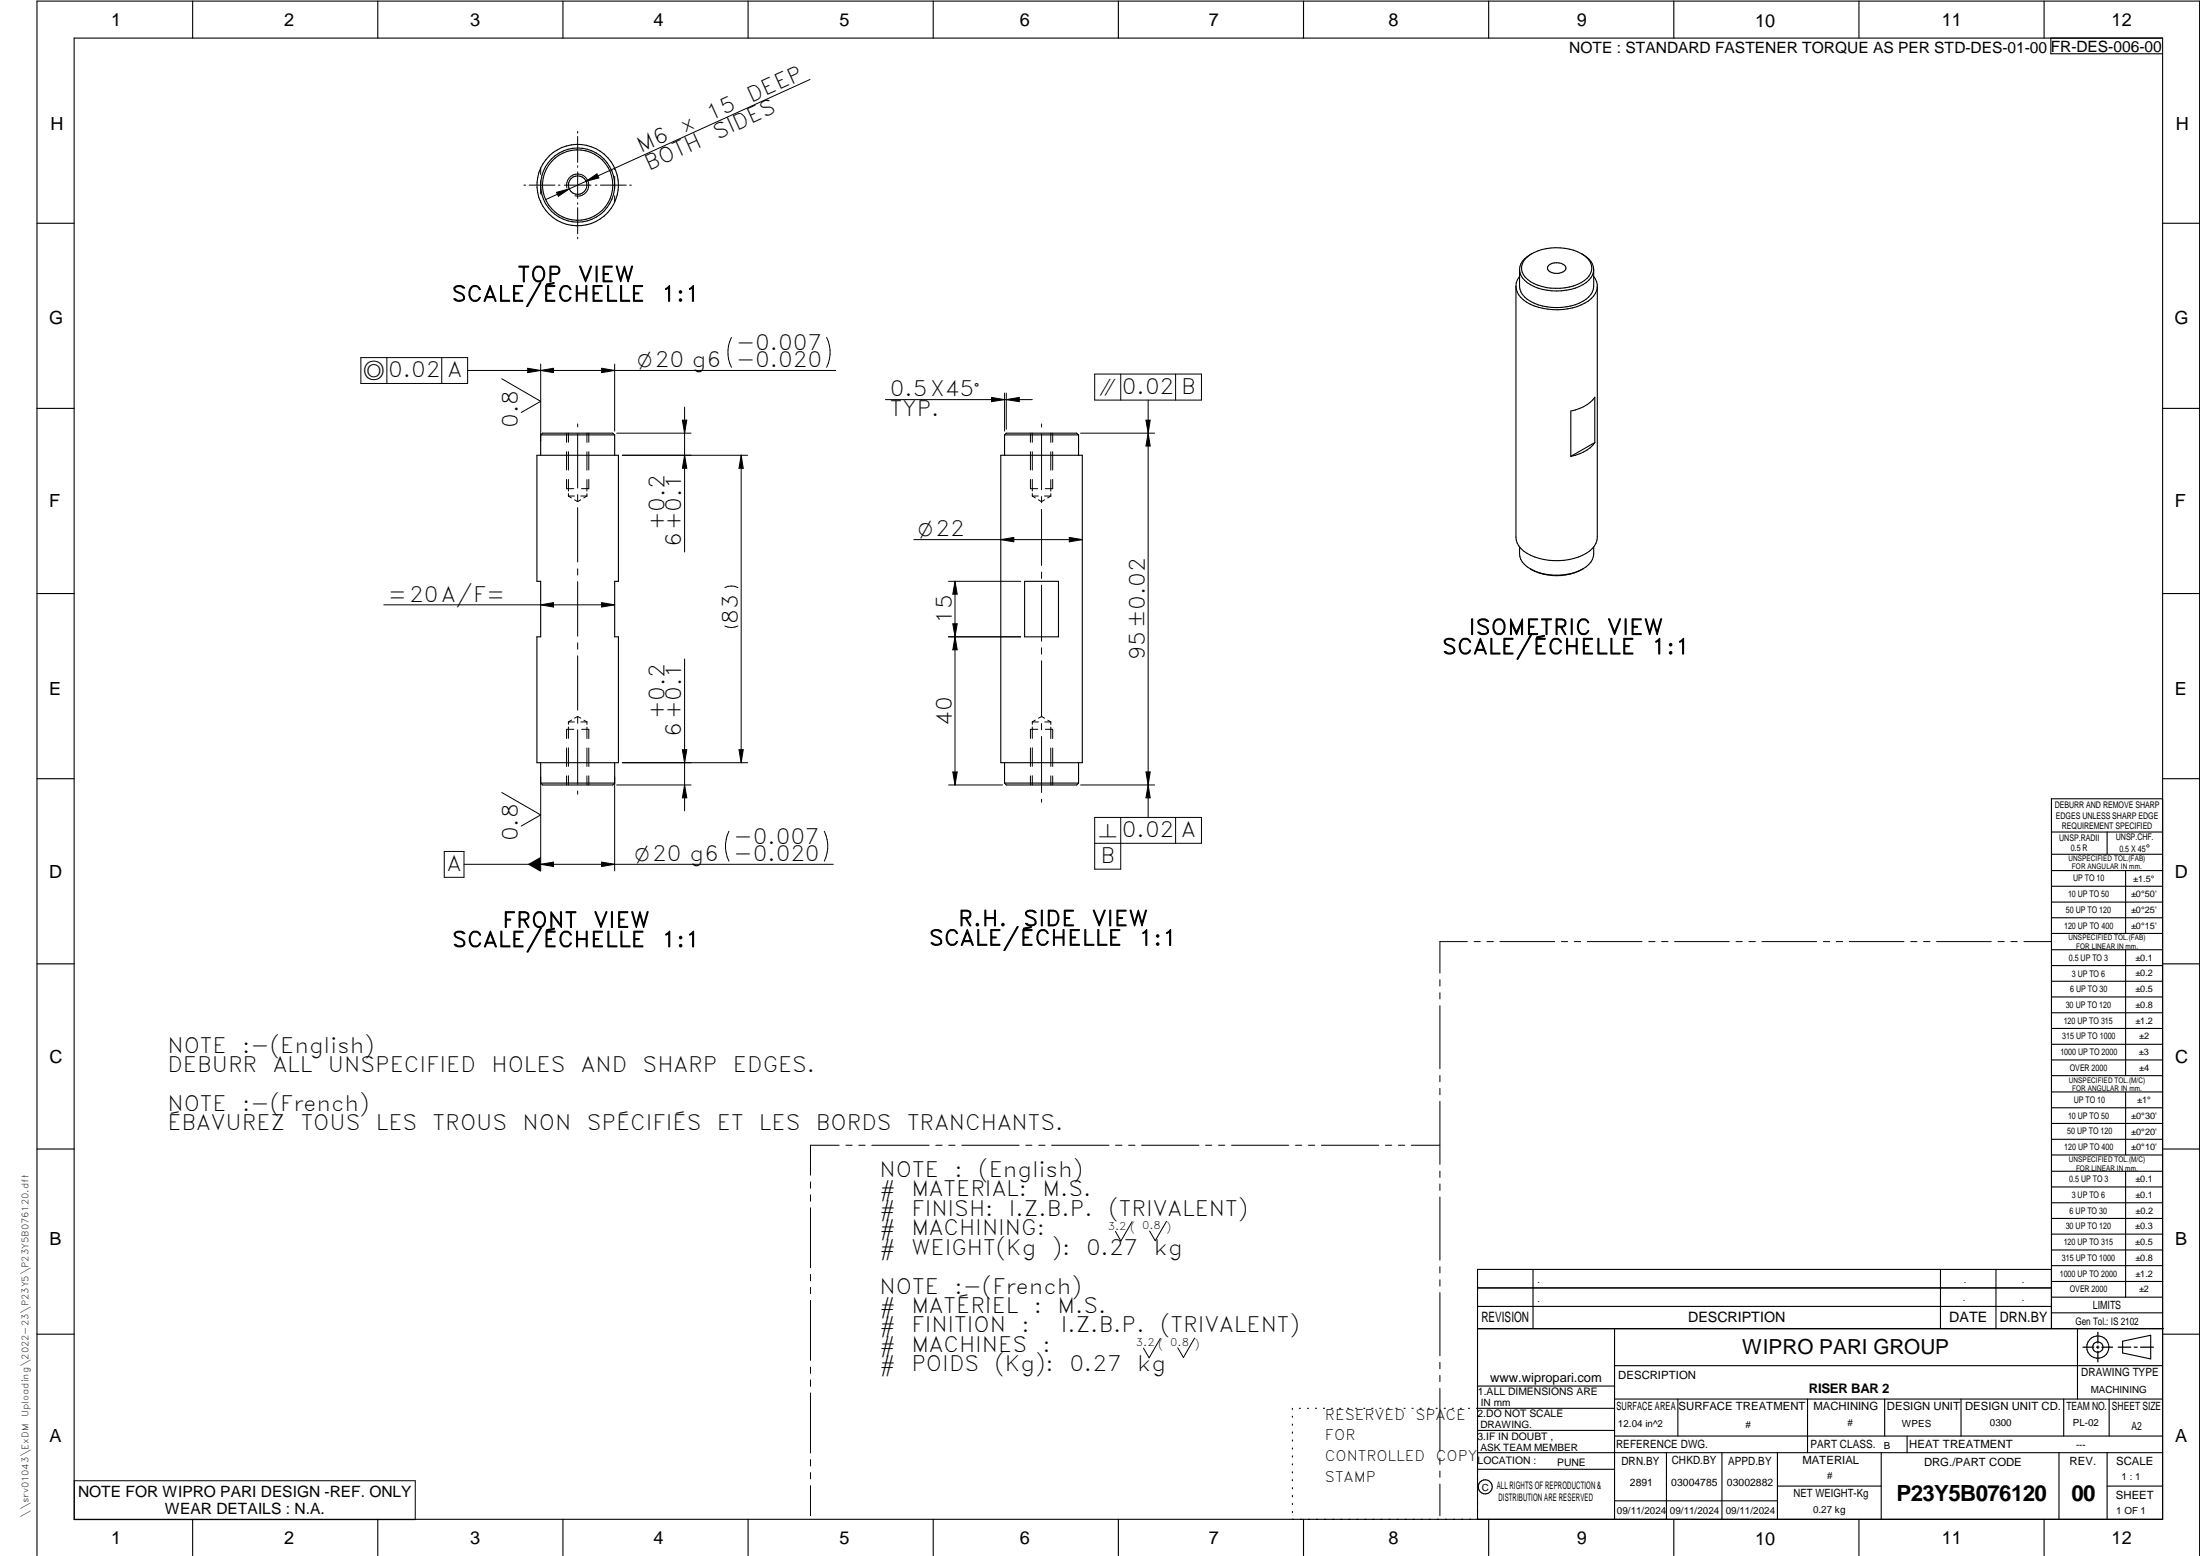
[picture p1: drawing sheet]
<svg xmlns="http://www.w3.org/2000/svg" width="594mm" height="420mm" viewBox="0 0 594 420" stroke-linecap="round" stroke-linejoin="round" font-family="sans-serif">
<g fill="none" stroke="#000" stroke-width=".3">
<path d="M20 10.3h564v400h-564zM52 .3v10M102 .3v10M152 .3v10M202 .3v10M252 .3v10M302 .3v10M352 .3v10M402 .3v10M452 .3v10M502 .3v10M552 .3v10"/>
<path d="M553.8 10.3v4.2h30.2M10 60.3h10M409.4 77.3a6.5 6.5 0 0 0 4.9 5.3 16.5 16.5 0 0 0 15.4-2 5 5 0 0 0 1.6-2.9M410.3 74.6l-.9 1.8v.9M410.3 72.8a5.4 5.4 0 0 0 4 4.6 15.4 15.4 0 0 0 14-1.1 4.7 4.7 0 0 0 2.1-3.5M410.3 72.8v4.5a5.4 5.4 0 0 0 4 4.6 15.4 15.4 0 0 0 14-1.1 4.7 4.7 0 0 0 2.1-3.5v-4.5M411.9 69.9a12.8 12.8 0 0 1 11.8-2.6 7.3 7.3 0 0 1 6.1 4.4 4.3 4.3 0 0 1-2.8 4.6 14.5 14.5 0 0 1-14.5-.8 3.6 3.6 0 0 1-.6-5.6zM413.3 68.7a4.9 4.9 0 0 0-3 4.1M413.6 68.5l-.3 .2M418.2 71.7a3.5 3.5 0 0 1 4.6 .3 1.23 1.23 0 0 1-1.2 1.6 3.2 3.2 0 0 1-3.6-.8l-.1-.4zM427.1 68.5l.3 .2a5 5 0 0 1 3 4.1M430.4 74.6l.8 1.5 .1 .8v68.1a5.7 5.7 0 0 1-4 4.9 17 17 0 0 1-15.9-1.1 5 5 0 0 1-2-3.8v-67.7"/>
<path d="M584 60.3h10M10 110.3h10M146 117.4h20M146 117.4v5.5M146 117.4l.5-.4h19l.5 .4M166 117.4v5.5M271.3 117.4h19.9M271.3 117.4v5.5M271.3 117.4l.4-.4h19l.5 .4M291.2 117.4v5.5M430.7 119.5a9.8 9.8 0 0 1-6.5 3.7M430.7 119.5v-12.2a9.8 9.8 0 0 1-6.5 3.7v12.2"/>
<path d="M430.7 119.5l-6.5 3.7M584 110.3h10M145 122.9h22v34.1h-1v15h1v34h-22v-34h1v-15h-1zM270.2 122.9h22.1v83.1h-22.1zM276.7 157h9.1v15h-9.1zM410.3 147.7a5.2 5.2 0 0 0 3 5.9M413.3 153.6a15.6 15.6 0 0 0 13.1 .5M427.4 153.6a14.6 14.6 0 0 1-14.1 0M427.4 153.6l-.3 .2M430.4 147.7a5.2 5.2 0 0 1-3 5.9M10 160.3h10M584 160.3h10"/>
<path d="M10 210.3h10M146 211.5h20M146 211.5l.5 .5h19l.5-.5M146 206v5.5M166 206v5.5M271.3 211.5h19.9M271.3 211.5l.4 .5h19l.5-.5M271.3 206v5.5M291.2 206v5.5M584 215.7h-30v143.1M584 210.3h10M554 224.7h30"/>
<path d="M554 230.7h30M554 235.1h30M554 239.3h30M569 224.7v6M574 235.1v17M554 243.6h30M554 247.8h30M554 252.1h30M554 256.5h30M574 256.5v33.9M10 260.3h10M554 260.7h30"/>
<path d="M554 265h30M554 269.2h30M554 273.5h30M554 277.7h30M584 260.3h10M554 282h30M554 286.2h30M554 290.4h30M554 294.9h30M554 299.1h30M574 294.9v17M10 310.3h10"/>
<path d="M554 303.4h30M554 307.6h30M554 311.9h30M554 316.3h30M574 316.3v34M584 310.3h10M554 320.5h30M554 324.8h30M554 329h30M554 333.2h30M554 337.5h30M399 358.8h185.2"/>
<path d="M399 352.8h155M399 347.8h155M414 342.8v16M436 358.8v51.5M524 342.8v16M539 342.8v16M554 341.8h30M554 346h30M554 350.3h30M554 354.5h30M554 342.8h-155v67.5M561 358.8v19"/>
<path d="M10 360.3h10M399 374.3h37M436 377.8h148M453.1 377.8v10M488.1 377.8v14.5M508.9 377.8v10M529.5 377.8v10M557.3 377.8v10M569.5 377.8v10M573.2 362.2l7.6-1.6v6.3l-7.6-1.6zM584 368.8h-148M584 360.3h10"/>
<path d="M349 380.3v.3M349 382.4v.3M349 384.6v.3M349 386.7v.3M349 388.8v.3M349 391v.3M349 393.1v.3M349 395.3v.3M349 397.4v.3M349 399.5v.3M350.9 380.3h.2M353.1 380.3h.2"/>
<path d="M355.2 380.3h.3M357.4 380.3h.3M359.6 380.3h.3M361.7 380.3h.3M363.9 380.3h.3M366.1 380.3h.3M368.3 380.3h.2M370.4 380.3h.3M372.6 380.3h.3M374.8 380.3h.3M376.9 380.3h.4M379.1 380.3h.3"/>
<path d="M381.3 380.3h.3M383.4 380.3h.4M385.6 380.3h.3M387.8 380.3h.3M390 380.3h.3M392.2 380.3h.3M394.3 380.3h.3M396.5 380.3h.3M398.7 380.3h37.3M399 396.7h37M399 392.3h185M399 386.2h37"/>
<path d="M436 387.8h148M450 392.3v18M465 392.3v18M480 392.3v18M508 392.3v18M515 387.8v4.5M556 392.3v18M569 392.3v18M52 410.3v9.7M102 410.3v9.7M152 410.3v9.7M202 410.3v9.7"/>
<path d="M252 410.3v9.7M302 410.3v9.7M349 401.7v.3M349 403.8v.4M349 406v.3M349 408.1v.3M352 410.3v9.7M402 410.3v9.7M436 405.3h44M452 410.3v9.7M480 401.3h28M502 410.3v9.7"/>
<path d="M552 410.3v9.7M569 401.3h15M10 420v-419.7h584v419.7"/>
<circle cx="156" cy="50" r="9.5"/>
<circle cx="156" cy="50" r="2.51"/>
<circle cx="156" cy="50" r="10"/>
<circle cx="156" cy="50" r="11"/>
<circle cx="566.5" cy="363.7" r="1.39"/>
<circle cx="566.5" cy="363.8" r="3"/>
<circle cx="401.1" cy="401.5" r="1.9"/>
</g>
<g fill="none" stroke="#000" stroke-width=".27">
<path d="M156 35.5v.4M156 36.8v7.1M218.7 21.5l-71.3 32.4M141.5 50h.4M142.9 50h7M146 45.4v1.7M146 48.9v3.5M146 54.1v.5M150.3 51.9l3.4-.9-2.9 2zM150.8 50h.4M152.4 50h7.2M153.1 50.8a3 3 0 0 1 2.6-3.8 3 3 0 0 1 3.2 3.2 3 3 0 0 1-3.7 2.7"/>
<path d="M156 44.8v.4M156 46.4v7.2M156 54.8v.4M156 56.1v7M158.3 48.9l2.9-2 .5 1.1zM160.8 50h.4M162.1 50h7M166 45.4v.4M166 47.6v3.5M166 52.9v1.7M170 50h.5M156 64.1v.4"/>
<path d="M97.4 96.6h28.9v6.9h-28.9zM104.5 96.6v6.9M119.3 96.6v6.9M142.5 99.4l7 1.2v-1.2l-7 1.2zM146 98.3v20.9M162.5 99.4l3.5 .6-3.5 .6zM166 98.3v18.1M197.5 91.1a9.1 9.1 0 0 0 0 8.1M223.2 91.1a9.1 9.1 0 0 1 0 8.1M126.3 100h99.4M135.5 102.3l10.5 6.1-5.2 3M153 117v2.4"/>
<path d="M153.5 117v2.4M156 114.5v.8M156 117.1v14.7M158.5 117v2.5M159 117v2.4M166.5 117h20.1M184.3 113.5h1.2l-.6 3.5zM184.9 109.9v39.2M239.1 107.9h39.7M267.8 107.3l3.5 .6-3.5 .6zM271.3 106.1v10.3M271.7 106.1v9.8"/>
<path d="M271.7 107.9l3.5-.6v1.2zM278.3 117v2.4M278.8 117v2.4M281.3 114.5v.8M281.3 117.1v15.1M283.8 117v2.5M284.3 117v2.4M291.8 117h20M295.6 101h28.8v7h-28.8zM302.6 101v7M309.4 113.5h1.2l-.6 3.5zM310 117l.6 3.4h-1.2z"/>
<path d="M310 108v112.7M317.5 101v7M153 122v4.9M153 129.5v2.5h1.9M153.5 133.3v.6M153.5 122v4.9M153.5 129.5v3.1M153.5 133.9l.8 .6M153.5 133.9h1.6M155.1 135l.9 .5 .8-.5M156 133.6v1.7M156 137.1v14.7"/>
<path d="M156.8 133.9h1.7M158.5 133.3v.6M158.5 133.9l-.9 .6M158.5 122v5M158.5 129.5v3.1M159 122v4.9M159 129.5v2.5h-2M168.1 122.9h33.8M184.9 122.9l.6 3.5h-1.2zM200.1 122.9v83.1M200.1 122.9l.6 3.5h-1.1zM278.3 129.5v2.5h1.9"/>
<path d="M278.3 122v4.9M278.8 133.9h1.6M278.8 122v4.9M278.8 129.5v3.1M278.8 133.9l.8 .6M278.8 133.3v.6M280.4 135l.9 .5 .8-.5M281.3 134.1v1.7M281.3 137.5v15.2M282.1 133.9h1.7M283.8 122v5M283.8 129.5v3.1"/>
<path d="M283.8 133.9l-.9 .6M283.8 133.3v.6M284.3 129.5v2.5h-2.1M284.3 122v4.9M156 153.6v1.7M156 157.1v14.7M195.7 158.7a3.9 3.9 0 0 1 3.6 0M246.8 145.7h45.5M256.2 157h19.4M257.9 157v55M257.9 157l.6 3.4h-1.2zM270.2 145.7l3.6-.6v1.2z"/>
<path d="M281.3 154.5v1.7M281.3 158v15.1M288.7 145.1l3.6 .6-3.6 .6zM103.6 163.3h62.4M146 163.3l3.5-.6v1.2zM156 173.6v1.7M156 177.1v14.7M162.5 162.7l3.5 .6-3.5 .6zM184.9 177.9v41M195.7 169a3.9 3.9 0 0 0 3.6 0M256.2 172h19.4M257.3 168.4h1.2l-1.2 7.1h1.2z"/>
<path d="M281.3 174.9v1.8M281.3 178.4v15.2M153.5 194.9v.7M153.5 196.3v3.1M153.5 194.9h1.6M154.3 194.4l-.8 .5M155 196.9h-2v2.5M155.2 193.9l.8-.4 .8 .4M156 193.6v1.7M156 197.1v14.7M156.8 194.9h1.7M157 196.9h2v2.5"/>
<path d="M157.7 194.5l.8 .4M158.5 194.9v.7M158.5 196.3v3.1M278.8 194.9h1.6M278.8 194.9v.7M278.8 196.3v3.1M279.6 194.4l-.8 .5M280.2 196.9h-1.9v2.5M280.5 193.9l.8-.4 .8 .4M281.3 195.4v1.7M281.3 198.9v15.1M282.1 194.9h1.7"/>
<path d="M282.3 196.9h2v2.5M282.9 194.5l.9 .4M283.8 194.9v.7M283.8 196.3v3.1M135.5 214l10.5 6-5.2 3.1M146 209.8v25.4M153 202v5M153 209.5v2.5M153.5 201.9v5M153.5 209.5v2.5M156 213.6v.9M158.5 202v5"/>
<path d="M158.5 209.5v2.5M159 202v5M159 209.5v2.5M166 209.8v25.4M166.5 212h20.1M168.1 206h33.8M184.3 202.4h1.2l-.6 3.6zM184.9 212l.6 3.4h-1.2zM199.6 202.4h1.1l-.6 3.6zM256.2 212h14.5M257.3 208.4h1.2l-.6 3.6zM278.3 202v5"/>
<path d="M278.3 209.5v2.5M278.8 201.9v5M278.8 209.5v2.5M281.3 215.8v.8M283.8 202v5M283.8 209.5v2.5M284.3 202v5M284.3 209.5v2.5M291.8 212h20M309.4 208.4h1.2l-.6 3.6zM310 212l.6 3.4h-1.2zM120 229.9h5.3v7h-5.3z"/>
<path d="M125.3 233.4h99.7M146 233.4l3.5-.6v1.2zM162.5 232.8l3.5 .6-3.5 .6zM196.8 224.5a9.1 9.1 0 0 0 0 8M222.6 224.5a9.1 9.1 0 0 1 0 8M302.6 220.7v14h-7v-14h28.8v7h-28.8M317.5 220.7v7M396.2 254.3h-7.4v8.5M398.1 254.3h1.6M401.5 254.3h1.8M405 254.3h14.8M421.6 254.3h1.7"/>
<path d="M425.1 254.3h1.7M428.6 254.3h14.8M445.2 254.3h1.7M448.7 254.3h1.7M452.2 254.3h14.8M468.8 254.3h1.7M472.3 254.3h1.7M475.8 254.3h14.8M492.4 254.3h1.7M495.8 254.3h1.8M499.4 254.3h14.7M516 254.3h1.6"/>
<path d="M519.4 254.3h1.8M522.9 254.3h14.8M539.5 254.3h1.7M543 254.3h1.7M546.5 254.3h7.4M388.8 264.5v1.8M388.8 268.1v1.6M388.8 271.6v17M388.8 290.4v1.7M388.8 293.9v1.7M388.8 297.4v17M218.9 319.2v1.6"/>
<path d="M226.6 309.2h-7.7v8.1M228.4 309.2h1.7M231.9 309.2h1.7M235.4 309.2h15.5M252.7 309.2h1.7M256.2 309.2h1.7M259.7 309.2h15.5M277 309.2h1.7M280.5 309.2h1.7M284 309.2h15.5M301.2 309.2h1.8M304.8 309.2h1.7"/>
<path d="M308.3 309.2h15.5M325.5 309.2h1.7M329.1 309.2h1.6M332.6 309.2h15.4M349.8 309.2h1.7M353.3 309.2h1.7M356.8 309.2h15.5M374.1 309.2h1.7M377.6 309.2h1.7M381.1 309.2h7.7M388.8 316.2v1.7M388.8 319.7v1.7"/>
<path d="M218.9 322.6v1.8M218.9 326.1v16.2M305.7 329.9l-3 5.2-1.5-2.6M315 329.8l-3.1 5.2-1.5-2.6M388.8 323.2v17.1M218.9 344.1v1.8M218.9 347.6v1.7M218.9 351.2v16.1M388.8 342.1v1.6M388.8 345.6v1.7M388.8 349v17.1M218.9 369.1v1.7"/>
<path d="M218.9 372.6v1.8M218.9 376.1v16.2M313.3 361.4l-3 5.2-1.5-2.6M322.6 361.3l-3 5.3-1.6-2.7M388.8 367.9v1.7M388.8 371.4v1.7M388.8 374.9v17M20.1 399.8h92v10.5h-92zM218.9 394.1v1.8M218.9 397.6v1.7M388.8 393.7v1.7M388.8 397.2v1.7"/>
<path d="M218.9 401.2v8.1M388.8 400.7v8.6"/>
</g>
<path d="M566.5 359.7v3M562.5 363.8h2.9M566.1 363.8h.7M566.5 363.4v.7M566.5 364.9v2.8M567.6 363.8h2.9M572 363.8h3.4M576.3 363.8h.8M578 363.8h3.5" fill="none" stroke="#000" stroke-width=".34"/>
<g fill="#000">
<path d="M150.3 51.9l3.4-.9-2.9 2zM158.3 48.9l2.9-2 .5 1.1zM146 100l3.5-.6v1.2zM162.5 99.4l3.5 .6-3.5 .6zM142.5 99.4l3.5 .6-3.5 .6zM184.3 113.5h1.2l-.6 3.5zM267.8 107.3l3.5 .6-3.5 .6zM271.7 107.9l3.5-.6v1.2zM309.4 113.5h1.2l-.6 3.5zM184.9 122.9l.6 3.5h-1.2zM200.1 122.9l.6 3.5h-1.1zM310 117l.6 3.4h-1.2z"/>
<path d="M270.2 145.7l3.6-.6v1.2zM288.7 145.1l3.6 .6-3.6 .6zM146 163.3l3.5-.6v1.2zM162.5 162.7l3.5 .6-3.5 .6zM257.9 172l.6 3.5h-1.2zM257.3 168.4h1.2l-.6 3.6zM257.9 157l.6 3.4h-1.2zM184.9 212l.6 3.4h-1.2zM184.3 202.4h1.2l-.6 3.6zM199.6 202.4h1.1l-.6 3.6zM257.3 208.4h1.2l-.6 3.6zM309.4 208.4h1.2l-.6 3.6z"/>
<path d="M310 212l.6 3.4h-1.2zM142.5 233.4l3.5-2v4zM146 233.4l3.5-.6v1.2zM162.5 232.8l3.5 .6-3.5 .6z"/>
</g>
<g font-size="6">
<text x="512.1" y="405.2">P23Y5B076120</text>
<text x="559.4" y="405.2">00</text>
</g>
<g font-size="5.7">
<text x="202.9" y="27.8" transform="rotate(-24 202.9 27.8)">DEEP</text>
<text x="184.8" y="35.9" transform="rotate(-24 184.8 35.9)">x</text>
<text x="191.8" y="32.7" transform="rotate(-24 191.8 32.7)">15</text>
<text x="173.1" y="41.3" transform="rotate(-24 173.1 41.3)">M6</text>
<text x="193.7" y="37.7" transform="rotate(-24 193.7 37.7)">SIDES</text>
<text x="175.2" y="46.1" transform="rotate(-24 175.2 46.1)">BOTH</text>
<text x="139.7" y="76.1">TOP</text>
<text x="156.1" y="76.1">VIEW</text>
<text x="122" y="81.4">SCALE/ÉCHELLE</text>
<text x="178.6" y="81.4">1:1</text>
<text x="198.7" y="94.6">-0.007</text>
<text x="104.8" y="101.8">0.02 A</text>
<text x="198.7" y="99.2">-0.020</text>
<text x="240.3" y="107">0.5X45v</text>
<text x="303" y="106.3">0.02 B</text>
<text x="240.3" y="112.3">TYP.</text>
<text x="139.9" y="115.5" transform="rotate(-90 139.9 115.5)">0.8</text>
<text x="179.4" y="143.2" transform="rotate(-90 179.4 143.2)">+0.2</text>
<text x="184" y="147.8" transform="rotate(-90 184 147.8)">6+0.1</text>
<text x="104.9" y="162.4">=20A/F=</text>
<text x="199.3" y="168.4" transform="rotate(-90 199.3 168.4)">83</text>
<text x="257" y="168.4" transform="rotate(-90 257 168.4)">15</text>
<text x="396.6" y="171.4">ISOMETRIC</text>
<text x="434" y="171.4">VIEW</text>
<text x="309.2" y="178.3" transform="rotate(-90 309.2 178.3)">95±0.02</text>
<text x="389.4" y="176.6">SCALE/ÉCHELLE</text>
<text x="446" y="176.6">1:1</text>
<text x="179.4" y="194.3" transform="rotate(-90 179.4 194.3)">+0.2</text>
<text x="257" y="195.9" transform="rotate(-90 257 195.9)">40</text>
<text x="184" y="198.9" transform="rotate(-90 184 198.9)">6+0.1</text>
<text x="139.9" y="227.2" transform="rotate(-90 139.9 227.2)">0.8</text>
<text x="198.1" y="228">-0.007</text>
<text x="303" y="226">0.02 A</text>
<text x="297.1" y="233">B</text>
<text x="120.7" y="235.2">A</text>
<text x="135.7" y="250.4">FRONT</text>
<text x="160.3" y="250.4">VIEW</text>
<text x="258.7" y="250">R.H.</text>
<text x="276.3" y="250">SIDE</text>
<text x="294.8" y="250">VIEW</text>
<text x="122.1" y="255.7">SCALE/ÉCHELLE</text>
<text x="178.6" y="255.7">1:1</text>
<text x="250.9" y="255.3">SCALE/ÉCHELLE</text>
<text x="307.4" y="255.3">1:1</text>
<text x="45.2" y="284.2">NOTE</text>
<text x="65.4" y="284.2">:-(English)</text>
<text x="45.2" y="289.5">DEBURR</text>
<text x="73.7" y="289.5">ALL</text>
<text x="88.6" y="289.5">UNSPECIFIED</text>
<text x="132.7" y="289.5">HOLES</text>
<text x="156.9" y="289.5">AND</text>
<text x="173.5" y="289.5">SHARP</text>
<text x="197.9" y="289.5">EDGES.</text>
<text x="45.2" y="300">NOTE</text>
<text x="65.4" y="300">:-(French)</text>
<text x="45.2" y="305.2">ÉBAVUREZ</text>
<text x="81.2" y="305.2">TOUS</text>
<text x="101.5" y="305.2">LES</text>
<text x="116.8" y="305.2">TROUS</text>
<text x="141.1" y="305.2">NON</text>
<text x="158.5" y="305.2">SPÉCIFIÉS</text>
<text x="193.6" y="305.2">ET</text>
<text x="204.9" y="305.2">LES</text>
<text x="220.3" y="305.2">BORDS</text>
<text x="244.9" y="305.2">TRANCHANTS.</text>
<text x="237.5" y="317.8">NOTE</text>
<text x="257.7" y="317.8">:</text>
<text x="264.1" y="317.8">(English)</text>
<text x="237.5" y="323">#</text>
<text x="246.1" y="323">MATERIAL:</text>
<text x="281.5" y="323">M.S.</text>
<text x="237.5" y="328.3">#</text>
<text x="246.1" y="328.3">FINISH:</text>
<text x="272.4" y="328.3">I.Z.B.P.</text>
<text x="299.3" y="328.3">(TRIVALENT)</text>
<text x="237.5" y="333.5">#</text>
<text x="246.1" y="333.5">MACHINING:</text>
<text x="237.5" y="338.8">#</text>
<text x="246.1" y="338.8">WEIGHT(Kg</text>
<text x="284" y="338.8">):</text>
<text x="293.3" y="338.8">0.27</text>
<text x="311.6" y="338.8">kg</text>
<text x="237.5" y="349.3">NOTE</text>
<text x="257.7" y="349.3">:-(French)</text>
<text x="237.5" y="354.5">#</text>
<text x="237.5" y="359.8">#</text>
<text x="246.1" y="359.8">FINITION</text>
<text x="246.1" y="354.5">MATÉRIEL</text>
<text x="275.8" y="359.8">:</text>
<text x="279.2" y="354.5">:</text>
<text x="285.6" y="354.5">M.S.</text>
<text x="286.4" y="359.8">I.Z.B.P.</text>
<text x="313.3" y="359.8">(TRIVALENT)</text>
<text x="237.5" y="365">#</text>
<text x="246.1" y="365">MACHINES</text>
<text x="281.5" y="365">:</text>
<text x="237.5" y="370.3">#</text>
<text x="246.1" y="370.3">POIDS</text>
<text x="268.5" y="370.3">(Kg):</text>
<text x="288.8" y="370.3">0.27</text>
<text x="307.1" y="370.3">kg</text>
</g>
<text font-size="5.6" x="470.5" y="365.5">WIPRO PARI GROUP</text>
<g font-size="5.4">
<text x="98.1" y="101.8">a</text>
<text x="172.1" y="99.2">O20 g6</text>
<text x="296.9" y="106.3">i</text>
<text x="248" y="144.8">O22</text>
<text x="296.7" y="226">n</text>
<text x="171.4" y="232.5">O20 g6 -0.020</text>
</g>
<g font-size="4.9">
<text x="30" y="6.9">1</text>
<text x="76.7" y="6.9">2</text>
<text x="127" y="6.9">3</text>
<text x="176.5" y="6.9">4</text>
<text x="226.7" y="6.9">5</text>
<text x="275.4" y="6.9">6</text>
<text x="326.4" y="6.9">7</text>
<text x="375" y="6.9">8</text>
<text x="425.8" y="6.9">9</text>
<text x="473.9" y="7.3">10</text>
<text x="524.3" y="6.9">11</text>
<text x="570.2" y="6.9">12</text>
<text x="13.6" y="35.1">H</text>
<text x="587.6" y="35.1">H</text>
<text x="13.2" y="87.5">G</text>
<text x="587.2" y="87.5">G</text>
<text x="13.2" y="137">F</text>
<text x="587.2" y="137">F</text>
<text x="13.2" y="187.6">E</text>
<text x="587.2" y="187.6">E</text>
<text x="13.2" y="237">D</text>
<text x="587.2" y="237">D</text>
<text x="13.4" y="287.1">C</text>
<text x="587.4" y="287.1">C</text>
<text x="13.4" y="336.2">B</text>
<text x="587.4" y="336.2">B</text>
<text x="13.4" y="389.3">A</text>
<text x="587.4" y="389.3">A</text>
<text x="30" y="416.9">1</text>
<text x="76.7" y="416.9">2</text>
<text x="127" y="416.9">3</text>
<text x="176.5" y="416.9">4</text>
<text x="226.7" y="416.9">5</text>
<text x="275.4" y="416.9">6</text>
<text x="326.4" y="416.9">7</text>
<text x="375" y="416.9">8</text>
<text x="425.8" y="416.9">9</text>
<text x="473.9" y="417.3">10</text>
<text x="524.3" y="416.9">11</text>
<text x="570.2" y="416.9">12</text>
</g>
<g font-size="4.2">
<text x="423.7" y="14.3">NOTE : STANDARD FASTENER TORQUE AS PER STD-DES-01-00</text>
<text x="553.8" y="14">FR-DES-006-00</text>
<text x="21.1" y="404.3">NOTE FOR WIPRO PARI DESIGN -REF. ONLY</text>
<text x="44.5" y="408.8">WEAR DETAILS : N.A.</text>
</g>
<g font-size="3.9">
<text x="400" y="357.1">REVISION</text>
<text x="455.9" y="357.1">DESCRIPTION</text>
<text x="526.4" y="357.1">DATE</text>
<text x="540" y="357.1">DRN.BY</text>
<text x="357.8" y="383.3">RESERVED</text>
<text x="382.3" y="383.3">SPACE</text>
<text x="357.8" y="388.9">FOR</text>
<text x="357.8" y="394.5">CONTROLLED</text>
<text x="387.8" y="394.5">COPY</text>
<text x="357.8" y="400">STAMP</text>
</g>
<text font-size="3.6" x="488.4" y="376.1">RISER BAR 2</text>
<text font-size="3.5" x="402.4" y="373.3">www.wipropari.com</text>
<g font-size="3.1">
<text x="565.1" y="353.5">LIMITS</text>
<text x="562" y="371.7">DRAWING TYPE</text>
<text x="437" y="372.3">DESCRIPTION</text>
<text x="436.5" y="380.8">SURFACE AREA</text>
<text x="453.3" y="380.8">SURFACE TREATMENT</text>
<text x="489.7" y="380.8">MACHINING</text>
<text x="509.5" y="380.8">DESIGN UNIT</text>
<text x="530.6" y="380.8">DESIGN UNIT CD.</text>
<text x="558" y="380.6">TEAM NO.</text>
<text x="570.3" y="380.7">SHEET SIZE</text>
<text x="575.6" y="386.1">A2</text>
<text x="436.4" y="391.1">REFERENCE DWG.</text>
<text x="437.8" y="395.5">DRN.BY</text>
<text x="451.4" y="395.4">CHKD.BY</text>
<text x="466.6" y="395.5">APPD.BY</text>
<text x="486.7" y="395.4">MATERIAL</text>
<text x="488.9" y="390.9">PART CLASS.</text>
<text x="515.6" y="390.9">HEAT TREATMENT</text>
<text x="519.6" y="395.9">DRG./PART CODE</text>
<text x="558.9" y="395.5">REV.</text>
<text x="571.4" y="395.6">SCALE</text>
<text x="484.3" y="404.2">NET WEIGHT-Kg</text>
<text x="571.4" y="404.7">SHEET</text>
</g>
<text font-size="3" x="579.5" y="230.1">°</text>
<g font-size="2.8">
<text x="299.1" y="332.1">3.2 ( 0.8 )</text>
<text x="560.4" y="357.7">Gen Tol.: IS 2102</text>
<text x="306.7" y="363.6">3.2 ( 0.8 )</text>
<text x="399.1" y="376.6">1.ALL DIMENSIONS ARE</text>
<text x="399" y="382.7">2.DO NOT SCALE</text>
<text x="399" y="388.7">3.IF IN DOUBT ,</text>
<text x="399" y="395.4">LOCATION :</text>
<text x="420.5" y="396">PUNE</text>
<text x="404.2" y="402">ALL RIGHTS OF REPRODUCTION &amp;</text>
<text x="440.1" y="401.2">2891</text>
<text x="451.3" y="401.2">03004785</text>
<text x="466.3" y="401.2">03002882</text>
<text x="404.7" y="405.4">DISTRIBUTION ARE RESERVED</text>
</g>
<g font-size="2.7">
<text x="564.6" y="376.2">MACHINING</text>
<text x="399.9" y="379.7">IN mm</text>
<text x="399.7" y="385.7">DRAWING.</text>
<text x="436.9" y="385.4">12.04 in^2</text>
<text x="471.4" y="385.5">#</text>
<text x="498.9" y="385">#</text>
<text x="513.6" y="385.3">WPES</text>
<text x="537.3" y="385.1">0300</text>
<text x="559.7" y="385.1">PL-02</text>
<text x="399.7" y="391.8">ASK TEAM MEMBER</text>
<text x="508.7" y="391.2">B</text>
<text x="560.6" y="391.1">---</text>
<text x="493.4" y="399.5">#</text>
<text x="572.8" y="399.7">1 : 1</text>
<text x="400.1" y="402.5">C</text>
<text x="436.6" y="408.7">09/11/2024</text>
<text x="450.9" y="408.8">09/11/2024</text>
<text x="466" y="408.9">09/11/2024</text>
<text x="489.6" y="408.5">0.27 kg</text>
<text x="571.4" y="408.7">1 OF 1</text>
</g>
<g font-size="2.5">
<text x="554.9" y="218.3">DEBURR AND REMOVE SHARP</text>
<text x="555.2" y="221">EDGES UNLESS SHARP EDGE</text>
<text x="556.1" y="227.1">UNSP.RADII</text>
<text x="556.8" y="223.8">REQUIREMENT SPECIFIED</text>
<text x="571.4" y="226.9">UNSP.CHF.</text>
<text x="559.2" y="229.9">0.5 R</text>
<text x="572.3" y="230.1">0.5 X 45</text>
<text x="559.8" y="238">UP TO 10</text>
<text x="576.1" y="238.1">±1.5°</text>
<text x="558.5" y="242.2">10 UP TO 50</text>
<text x="575.5" y="242.3">±0°50'</text>
<text x="557.4" y="250.7">120 UP TO 400</text>
<text x="557.9" y="246.5">50 UP TO 120</text>
<text x="575.5" y="250.7">±0°15'</text>
<text x="575.5" y="246.5">±0°25'</text>
<text x="558.7" y="259.4">0.5 UP TO 3</text>
<text x="559.5" y="263.7">3 UP TO 6</text>
<text x="576.6" y="263.6">±0.2</text>
<text x="576.6" y="259.4">±0.1</text>
<text x="559" y="267.9">6 UP TO 30</text>
<text x="576.6" y="267.9">±0.5</text>
<text x="557.8" y="272.2">30 UP TO 120</text>
<text x="576.6" y="272.2">±0.8</text>
<text x="556.9" y="280.7">315 UP TO 1000</text>
<text x="557.3" y="276.4">120 UP TO 315</text>
<text x="576.6" y="276.4">±1.2</text>
<text x="577.7" y="280.7">±2</text>
<text x="556.4" y="284.9">1000 UP TO 2000</text>
<text x="577.6" y="284.9">±3</text>
<text x="558.9" y="289.2">OVER 2000</text>
<text x="577.7" y="289.3">±4</text>
<text x="560" y="297.9">UP TO 10</text>
<text x="577.1" y="297.9">±1°</text>
<text x="558.5" y="302.1">10 UP TO 50</text>
<text x="575.5" y="302.1">±0°30'</text>
<text x="557.4" y="310.6">120 UP TO 400</text>
<text x="558.2" y="306.3">50 UP TO 120</text>
<text x="575.5" y="310.6">±0°10'</text>
<text x="575.5" y="306.4">±0°20'</text>
<text x="558.8" y="319.2">0.5 UP TO 3</text>
<text x="559.4" y="323.4">3 UP TO 6</text>
<text x="576.6" y="319.2">±0.1</text>
<text x="576.6" y="323.5">±0.1</text>
<text x="558.9" y="327.7">6 UP TO 30</text>
<text x="576.7" y="327.7">±0.2</text>
<text x="557.8" y="332">30 UP TO 120</text>
<text x="576.6" y="332">±0.3</text>
<text x="556.8" y="340.5">315 UP TO 1000</text>
<text x="557.3" y="336.3">120 UP TO 315</text>
<text x="576.6" y="336.3">±0.5</text>
<text x="576.6" y="340.5">±0.8</text>
<text x="415.2" y="346.4">.</text>
<text x="530.3" y="346.5">.</text>
<text x="545.9" y="346.4">.</text>
<text x="556.2" y="344.7">1000 UP TO 2000</text>
<text x="576.6" y="344.7">±1.2</text>
<text x="415.2" y="351.5">.</text>
<text x="530" y="351.3">.</text>
<text x="545.9" y="351.4">.</text>
<text x="558.9" y="349">OVER 2000</text>
<text x="577.6" y="349">±2</text>
</g>
<g font-size="2.4">
<text x="7.7" y="382.7" transform="rotate(-90 7.7 382.7)">Uploading\2022-23\P23Y5\P23Y5B076120.dft</text>
<text x="7.7" y="409.8" transform="rotate(-90 7.7 409.8)">\\srv01043\ExDM</text>
</g>
<g font-size="2.1">
<text x="558.5" y="232.4">UNSPECIFIED TOL.(FAB)</text>
<text x="559.5" y="234.7">FOR ANGULAR IN mm.</text>
<text x="558.6" y="253.9">UNSPECIFIED TOL.(FAB)</text>
<text x="560.7" y="256.3">FOR LINEAR IN mm.</text>
<text x="558.7" y="292.3">UNSPECIFIED TOL.(M/C)</text>
<text x="559.6" y="294.7">FOR ANGULAR IN mm.</text>
<text x="558.7" y="313.7">UNSPECIFIED TOL.(M/C)</text>
<text x="560.6" y="316.1">FOR LINEAR IN mm.</text>
</g>
</svg>
